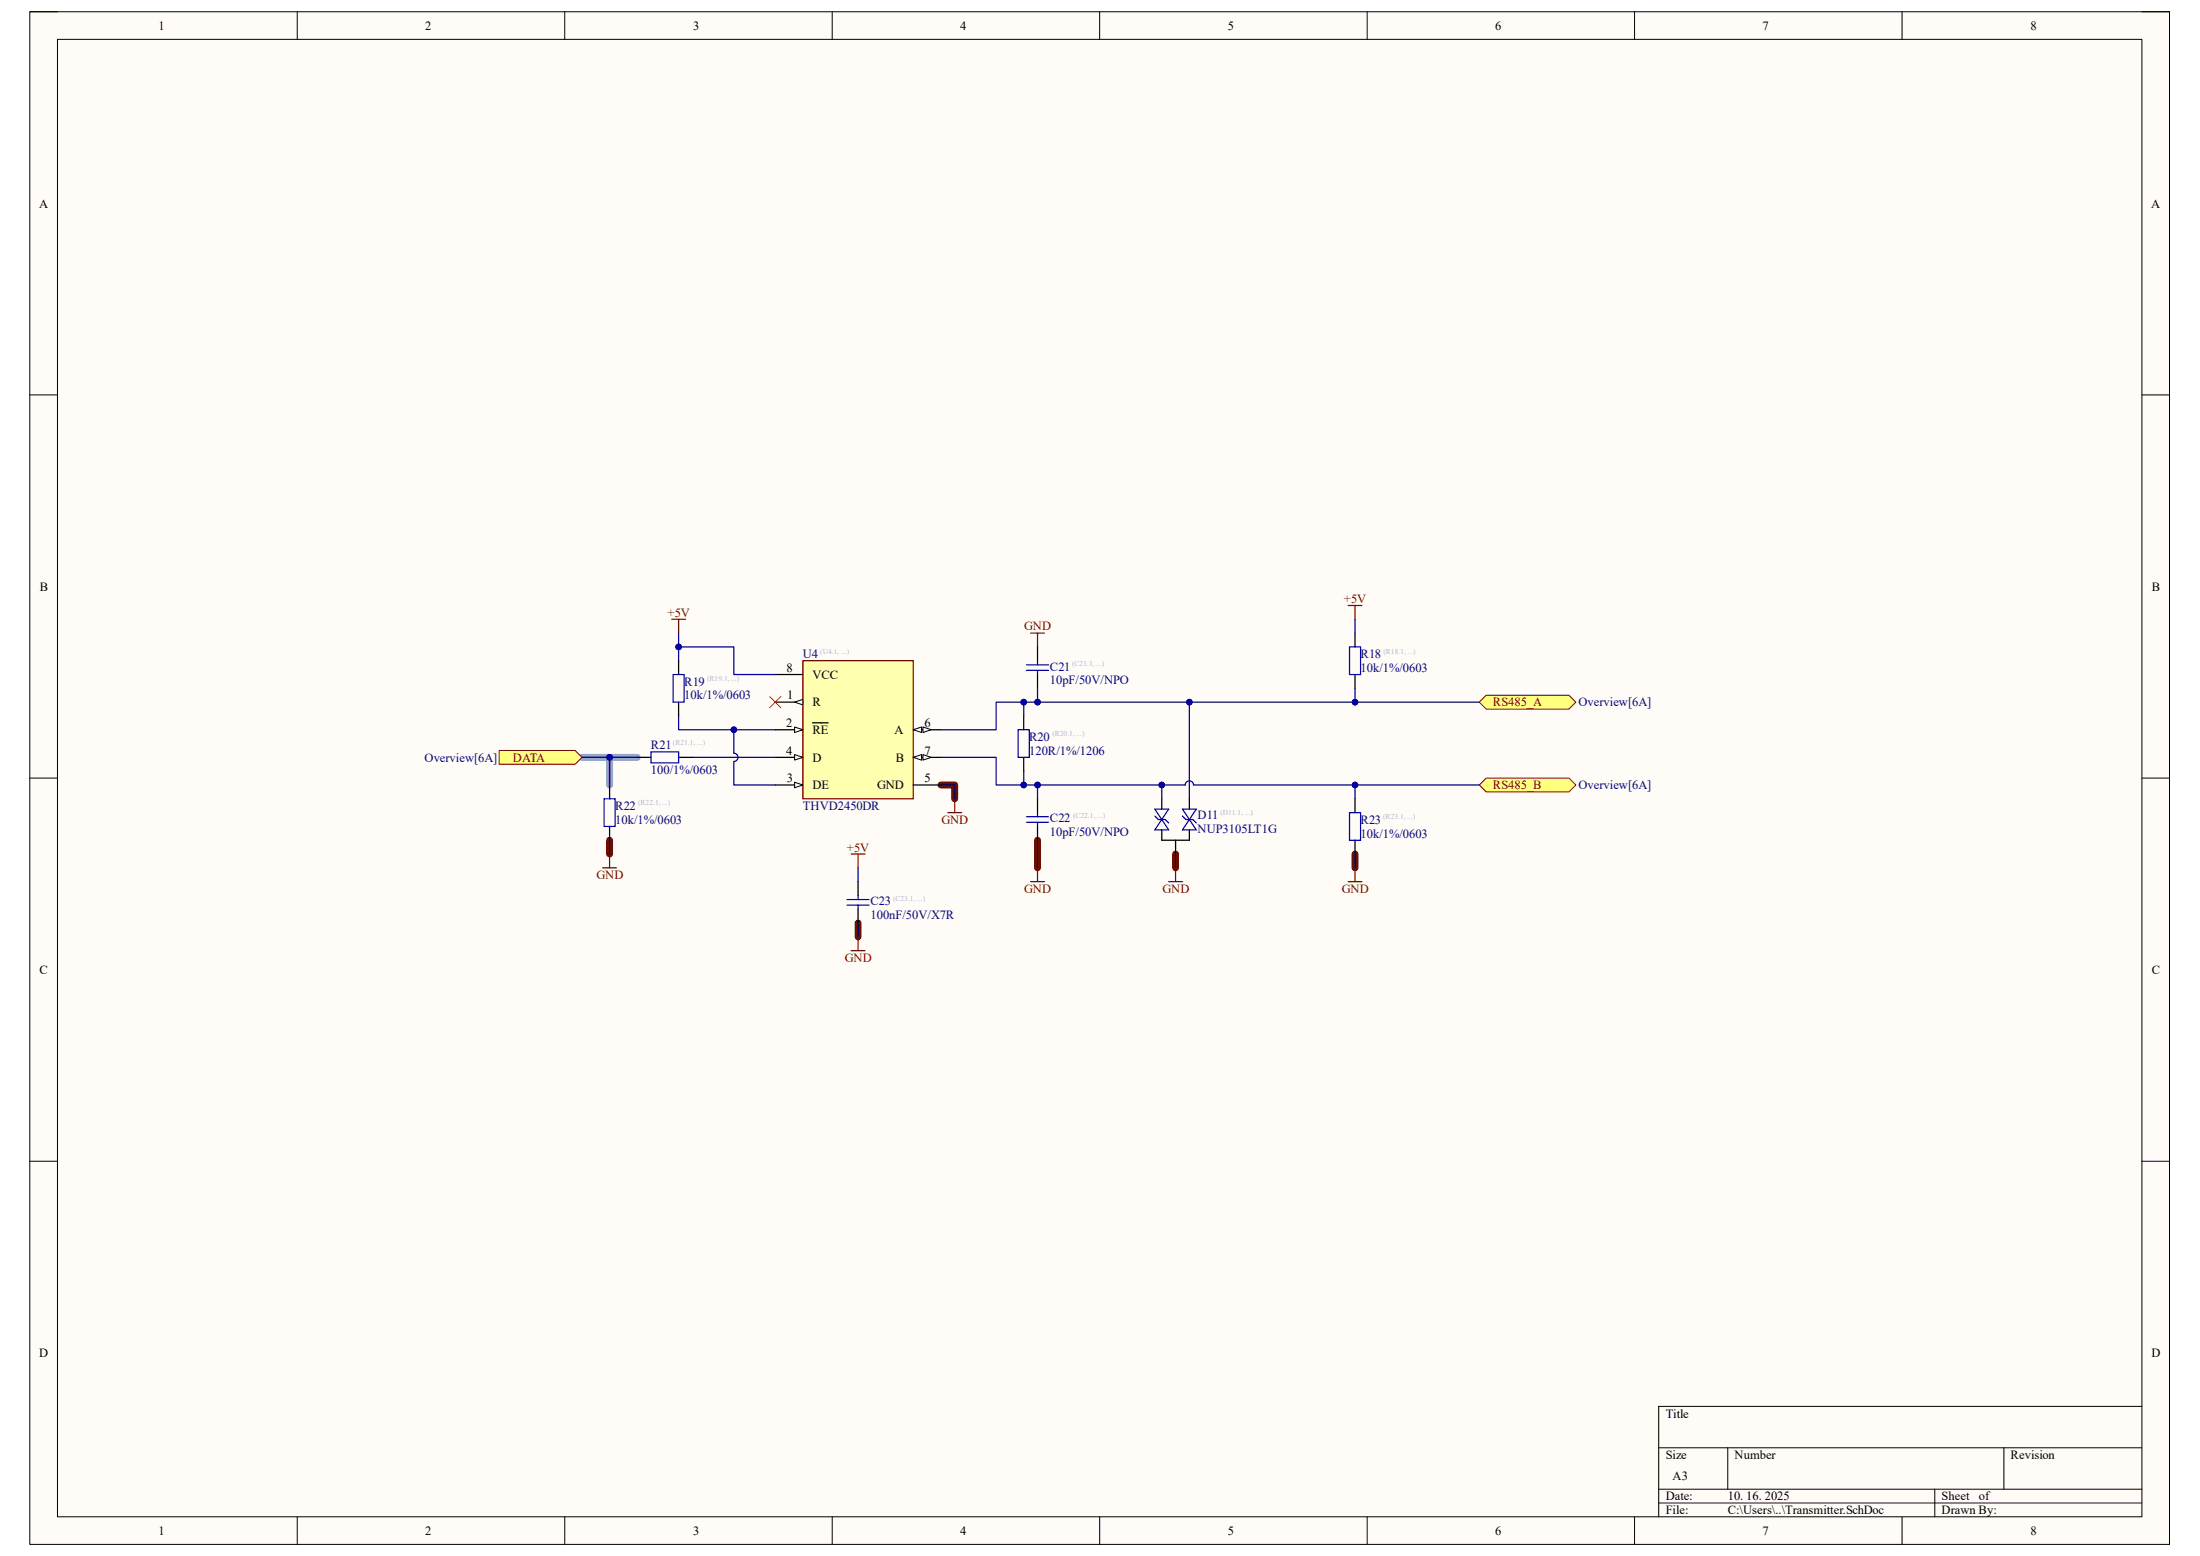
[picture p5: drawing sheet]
<svg xmlns="http://www.w3.org/2000/svg" width="297mm" height="210mm" viewBox="0 0 297 210" stroke-linecap="round" stroke-linejoin="round" font-family="sans-serif">
<path d="M4 1.6h288.9v206.8h-288.9z" fill-rule="evenodd" fill="#fffcf8"/>
<path d="M4 1.6h288.9v206.8h-288.9z" fill="none" stroke="#000" stroke-width=".14"/>
<path d="M7.8 5.3h281.4v199.4h-281.4z" fill-rule="evenodd" fill="#fffcf8"/>
<g fill="none" stroke="#000" stroke-width=".14">
<path d="M4 1.6h3.7M7.8 5.3h281.4v199.4h-281.4zM40.1 1.6v3.7M76.2 1.6v3.7M112.3 1.6v3.7M148.5 1.6v3.7M184.6 1.6v3.7M220.7 1.6v3.7M256.8 1.6v3.7M289.2 1.6h3.7v3.7M4 53.3h3.7M289.2 53.3h3.7"/>
<path d="M4 105h3.8M289.2 105h3.7M4 156.7h3.8M289.2 156.7h3.7M223.9 195.4h65.3M233.3 195.4v5.6M270.5 195.4v5.6M289.2 189.8h-65.3v14.9M40.1 204.7v3.7M76.2 204.7v3.7M112.4 204.7v3.7M148.5 204.7v3.7"/>
<path d="M184.6 204.7v3.7M220.7 204.7v3.7M223.9 201h65.3M223.9 202.9h65.3M256.8 204.7v3.7M261.2 201v3.7M292.9 204.7v3.7"/>
</g>
<path d="M82.3 113.4v1.9M127 105.9h1.9v1.9M140.1 113.4v3.7M158.7 115.3v1.8M182.9 115.3v1.8M115.8 124.6v1.8" fill="none" stroke="#5b0f00" stroke-width=".93"/>
<path d="M78.6 102.2h3.7M86 102.2h-3.7v3.7" fill="none" stroke="#6fa8dc" stroke-width=".93"/>
<path d="M108.4 89.2h14.9v18.6h-14.9z" fill-rule="evenodd" fill="#ffffb0"/>
<path d="M108.4 89.2h14.9v18.6h-14.9z" fill="none" stroke="#800000" stroke-width=".17"/>
<path d="M104.7 98.5h3.7" fill="none" stroke="#000" stroke-width=".17"/>
<path d="M107.3 98.1l1.1 .4-1.1 .4z" fill="#f8fcff"/>
<path d="M107.3 98.1l1.1 .4-1.1 .4z" fill="none" stroke="#000" stroke-width=".14"/>
<path d="M109.7 97.6h2.1M104.7 102.2h3.7" fill="none" stroke="#000" stroke-width=".17"/>
<path d="M107.3 101.8l1.1 .4-1.1 .4z" fill="#f8fcff"/>
<path d="M107.3 101.8l1.1 .4-1.1 .4z" fill="none" stroke="#000" stroke-width=".14"/>
<path d="M104.7 105.9h3.7" fill="none" stroke="#000" stroke-width=".17"/>
<path d="M107.3 105.6l1.1 .3-1.1 .4z" fill="#f8fcff"/>
<path d="M107.3 105.6l1.1 .3-1.1 .4z" fill="none" stroke="#000" stroke-width=".14"/>
<path d="M104.7 94.8h3.7" fill="none" stroke="#000" stroke-width=".17"/>
<path d="M107.3 94.8l1.1-.4v.7z" fill="#f8fcff"/>
<path d="M107.3 94.8l1.1-.4v.7z" fill="none" stroke="#000" stroke-width=".14"/>
<path d="M104.7 91h3.7M123.3 98.5h3.7" fill="none" stroke="#000" stroke-width=".17"/>
<path d="M123.3 98.5l1.1-.4v.8z" fill="#f8fcff"/>
<path d="M123.3 98.5l1.1-.4v.8z" fill="none" stroke="#000" stroke-width=".14"/>
<path d="M124.6 98.1l1.1 .4-1.1 .4z" fill="#f8fcff"/>
<path d="M124.6 98.1l1.1 .4-1.1 .4z" fill="none" stroke="#000" stroke-width=".14"/>
<path d="M123.3 102.2h3.7" fill="none" stroke="#000" stroke-width=".17"/>
<path d="M123.3 102.2l1.1-.4v.8z" fill="#f8fcff"/>
<path d="M123.3 102.2l1.1-.4v.8z" fill="none" stroke="#000" stroke-width=".14"/>
<path d="M124.6 101.8l1.1 .4-1.1 .4z" fill="#f8fcff"/>
<path d="M124.6 101.8l1.1 .4-1.1 .4z" fill="none" stroke="#000" stroke-width=".14"/>
<path d="M138.2 96.6v1.9M115.8 119v1.9M123.3 105.9h3.7M138.2 102.2v1.9M115.8 122.7v1.9" fill="none" stroke="#000" stroke-width=".17"/>
<path d="M90.7 83.6h1.8M91.6 83.6v1.8M114.9 115.3h1.9M115.8 115.3v1.8M128 109.7h1.8M128.9 107.8v1.9M114.9 128.3h1.9M115.8 126.4v1.9" fill="none" stroke="#800000" stroke-width=".17"/>
<path d="M137.5 98.5h1.5v3.7h-1.5zM114.4 121.4h2.9M114.4 122.2h2.9M115.8 120.9v.5M115.8 122.2v.5" fill="none" stroke="#00f" stroke-width=".17"/>
<path d="M199.7 94.8l.9-1h11.2l1 1-1 .9h-11.2z" fill-rule="evenodd" fill="#ffff80"/>
<path d="M199.7 94.8l.9-1h11.2l1 1-1 .9h-11.2z" fill="none" stroke="#800000" stroke-width=".14"/>
<path d="M199.7 105.9l.9-.9h11.2l1 .9-1 1h-11.2z" fill-rule="evenodd" fill="#ffff80"/>
<path d="M199.7 105.9l.9-.9h11.2l1 .9-1 1h-11.2z" fill="none" stroke="#800000" stroke-width=".14"/>
<path d="M139.1 85.4h1.9M140.1 85.4v1.9M81.4 117.1h1.8M82.3 115.3v1.8M139.1 119h1.9M140.1 117.1v1.9M157.8 119h1.8M158.7 117.1v1.9" fill="none" stroke="#800000" stroke-width=".17"/>
<path d="M140.1 87.3v1.9M140.1 91v1.9M82.3 105.9v1.9M82.3 111.5v1.9M140.1 107.8v1.9M140.1 111.5v1.9M156.8 112v1.4h3.8v-1.4M156.8 107.8v1.4M158.7 113.4v1.9M160.6 107.8v1.4" fill="none" stroke="#000" stroke-width=".17"/>
<g fill="none" stroke="#00f" stroke-width=".17">
<path d="M138.6 89.7h3M138.6 90.5h3M140.1 89.2v.5M140.1 90.5v.5M81.5 107.8h1.5v3.7h-1.5zM138.6 110.2h3M138.6 111h3M140.1 109.7v.5M140.1 111v.5M155.9 110.1l.5 .5h.9l.5 .5M155.9 109.2h1.9l-1.9 2.8h1.9zM159.6 110.1l.5 .5h.9l.5 .5"/>
<path d="M159.6 109.2h1.9l-1.9 2.8h1.9z"/>
</g>
<path d="M103.9 94l1.5 1.5M105.4 94l-1.5 1.5" fill="none" stroke="#f00" stroke-width=".14"/>
<path d="M67.4 101.3h10.2l1 .9-1 1h-10.2z" fill-rule="evenodd" fill="#ffff80"/>
<path d="M67.4 101.3h10.2l1 .9-1 1h-10.2z" fill="none" stroke="#800000" stroke-width=".14"/>
<path d="M182.9 85.4v1.9M182.9 91v1.9M182.9 107.8v1.9M182.9 113.4v1.9" fill="none" stroke="#000" stroke-width=".17"/>
<path d="M182.2 87.3h1.5v3.7h-1.5zM182.2 109.7h1.5v3.7h-1.5z" fill="none" stroke="#00f" stroke-width=".17"/>
<path d="M182 81.7h1.9M182.9 81.7v1.9M182 119h1.9M182.9 117.1v1.9" fill="none" stroke="#800000" stroke-width=".17"/>
<path d="M115.8 117.1v1.9M127 105.9h1.9v1.9M138.2 104.1v1.8M115.8 124.6v1.8" fill="none" stroke="#000080" stroke-width=".17"/>
<circle cx="138.2" cy="105.9" r=".37" fill="#000080"/>
<circle cx="138.2" cy="105.9" r=".37" fill="none" stroke="#000080" stroke-width=".14"/>
<path d="M138.2 94.8v1.8" fill="none" stroke="#000080" stroke-width=".17"/>
<circle cx="138.2" cy="94.8" r=".37" fill="#000080"/>
<circle cx="138.2" cy="94.8" r=".37" fill="none" stroke="#000080" stroke-width=".14"/>
<path d="M156.8 105.9v1.9" fill="none" stroke="#000080" stroke-width=".17"/>
<circle cx="156.8" cy="105.9" r=".37" fill="#000080"/>
<circle cx="156.8" cy="105.9" r=".37" fill="none" stroke="#000080" stroke-width=".14"/>
<path d="M160.6 94.8v13" fill="none" stroke="#000080" stroke-width=".17"/>
<circle cx="160.6" cy="94.8" r=".37" fill="#000080"/>
<circle cx="160.6" cy="94.8" r=".37" fill="none" stroke="#000080" stroke-width=".14"/>
<path d="M199.7 94.8h-65.2v3.7h-7.5M82.3 113.4v1.9" fill="none" stroke="#000080" stroke-width=".17"/>
<circle cx="138.2" cy="94.8" r=".37" fill="#000080"/>
<circle cx="138.2" cy="94.8" r=".37" fill="none" stroke="#000080" stroke-width=".14"/>
<circle cx="140.1" cy="94.8" r=".37" fill="#000080"/>
<circle cx="140.1" cy="94.8" r=".37" fill="none" stroke="#000080" stroke-width=".14"/>
<circle cx="160.6" cy="94.8" r=".37" fill="#000080"/>
<circle cx="160.6" cy="94.8" r=".37" fill="none" stroke="#000080" stroke-width=".14"/>
<circle cx="182.9" cy="94.8" r=".37" fill="#000080"/>
<circle cx="182.9" cy="94.8" r=".37" fill="none" stroke="#000080" stroke-width=".14"/>
<path d="M127 102.2h7.5v3.7h25.5a.56 .56 0 0 1 .6-.5 .56 .56 0 0 1 .5 .5h38.6" fill="none" stroke="#000080" stroke-width=".17"/>
<circle cx="138.2" cy="105.9" r=".37" fill="#000080"/>
<circle cx="138.2" cy="105.9" r=".37" fill="none" stroke="#000080" stroke-width=".14"/>
<circle cx="140.1" cy="105.9" r=".37" fill="#000080"/>
<circle cx="140.1" cy="105.9" r=".37" fill="none" stroke="#000080" stroke-width=".14"/>
<circle cx="156.8" cy="105.9" r=".37" fill="#000080"/>
<circle cx="156.8" cy="105.9" r=".37" fill="none" stroke="#000080" stroke-width=".14"/>
<circle cx="182.9" cy="105.9" r=".37" fill="#000080"/>
<circle cx="182.9" cy="105.9" r=".37" fill="none" stroke="#000080" stroke-width=".14"/>
<path d="M140.1 105.9v1.9M158.7 115.3v1.8" fill="none" stroke="#000080" stroke-width=".17"/>
<circle cx="140.1" cy="105.9" r=".37" fill="#000080"/>
<circle cx="140.1" cy="105.9" r=".37" fill="none" stroke="#000080" stroke-width=".14"/>
<path d="M140.1 92.9v1.9" fill="none" stroke="#000080" stroke-width=".17"/>
<circle cx="140.1" cy="94.8" r=".37" fill="#000080"/>
<circle cx="140.1" cy="94.8" r=".37" fill="none" stroke="#000080" stroke-width=".14"/>
<path d="M91.6 96.6v1.9h13.1M93.5 102.2h11.2" fill="none" stroke="#000080" stroke-width=".17"/>
<circle cx="99.1" cy="98.5" r=".37" fill="#000080"/>
<circle cx="99.1" cy="98.5" r=".37" fill="none" stroke="#000080" stroke-width=".14"/>
<path d="M91.6 85.4v1.9h7.5v3.7h5.6" fill="none" stroke="#000080" stroke-width=".17"/>
<circle cx="91.6" cy="87.3" r=".37" fill="#000080"/>
<circle cx="91.6" cy="87.3" r=".37" fill="none" stroke="#000080" stroke-width=".14"/>
<path d="M91.6 87.3v1.9" fill="none" stroke="#000080" stroke-width=".17"/>
<circle cx="91.6" cy="87.3" r=".37" fill="#000080"/>
<circle cx="91.6" cy="87.3" r=".37" fill="none" stroke="#000080" stroke-width=".14"/>
<path d="M78.6 102.2h3.7" fill="none" stroke="#000080" stroke-width=".17"/>
<circle cx="82.3" cy="102.2" r=".37" fill="#000080"/>
<circle cx="82.3" cy="102.2" r=".37" fill="none" stroke="#000080" stroke-width=".14"/>
<path d="M86 102.2h-3.7v3.7" fill="none" stroke="#000080" stroke-width=".17"/>
<circle cx="82.3" cy="102.2" r=".37" fill="#000080"/>
<circle cx="82.3" cy="102.2" r=".37" fill="none" stroke="#000080" stroke-width=".14"/>
<path d="M99.1 98.5v3.2a.56 .56 0 0 1 .5 .5 .56 .56 0 0 1-.5 .6v3.1h5.6" fill="none" stroke="#000080" stroke-width=".17"/>
<circle cx="99.1" cy="98.5" r=".37" fill="#000080"/>
<circle cx="99.1" cy="98.5" r=".37" fill="none" stroke="#000080" stroke-width=".14"/>
<path d="M182.9 83.6v1.8M182.9 92.9v1.9M140.1 113.4v3.7" fill="none" stroke="#000080" stroke-width=".17"/>
<circle cx="182.9" cy="94.8" r=".37" fill="#000080"/>
<circle cx="182.9" cy="94.8" r=".37" fill="none" stroke="#000080" stroke-width=".14"/>
<path d="M182.9 105.9v1.9M182.9 115.3v1.8" fill="none" stroke="#000080" stroke-width=".17"/>
<circle cx="182.9" cy="105.9" r=".37" fill="#000080"/>
<circle cx="182.9" cy="105.9" r=".37" fill="none" stroke="#000080" stroke-width=".14"/>
<path d="M91.6 89.2v1.8M91.6 94.8v1.8M86 102.2h1.9M91.6 102.2h1.9" fill="none" stroke="#000" stroke-width=".17"/>
<path d="M90.9 91h1.5v3.8h-1.5zM87.9 101.5h3.7v1.5h-3.7z" fill="none" stroke="#00f" stroke-width=".17"/>
<g font-size="1.7">
<text x="21.4" y="4">1</text>
<text x="57.4" y="4">2</text>
<text x="93.6" y="4">3</text>
<text x="129.6" y="4">4</text>
<text x="165.8" y="4">5</text>
<text x="201.8" y="4">6</text>
<text x="238" y="4">7</text>
<text x="274.1" y="4">8</text>
<text x="5.3" y="28">A</text>
<text x="290.4" y="28">A</text>
<text x="5.4" y="79.8">B</text>
<text x="290.5" y="79.8">B</text>
<text x="106.2" y="90.7">8</text>
<text x="106.3" y="94.4">1</text>
<text x="109.7" y="95.3">R</text>
<text x="109.7" y="91.6">VCC</text>
<text x="106.1" y="98.1">2</text>
<text x="106.1" y="101.9">4</text>
<text x="109.7" y="99.1">RE</text>
<text x="120.8" y="99.1">A</text>
<text x="124.8" y="98.1">6</text>
<text x="124.8" y="101.9">7</text>
<text x="106.2" y="105.6">3</text>
<text x="109.7" y="102.8">D</text>
<text x="109.7" y="106.5">DE</text>
<text x="118.4" y="106.5">GND</text>
<text x="120.9" y="102.8">B</text>
<text x="124.8" y="105.6">5</text>
<text x="5.3" y="131.4">C</text>
<text x="290.5" y="131.4">C</text>
<text x="5.3" y="183.2">D</text>
<text x="290.4" y="183.2">D</text>
<text x="224.9" y="191.3">Title</text>
<text x="224.9" y="196.9">Size</text>
<text x="234.2" y="196.9">Number</text>
<text x="271.4" y="196.9">Revision</text>
<text x="224.9" y="202.5">Date:</text>
<text x="225.8" y="199.7">A3</text>
<text x="233.3" y="202.5">10. 16. 2025</text>
<text x="262.1" y="202.5">Sheet</text>
<text x="267.2" y="202.5">of</text>
<text x="21.4" y="207.2">1</text>
<text x="57.4" y="207.2">2</text>
<text x="93.6" y="207.2">3</text>
<text x="129.6" y="207.2">4</text>
<text x="165.8" y="207.2">5</text>
<text x="201.8" y="207.2">6</text>
<text x="224.9" y="204.4">File:</text>
<text x="233.3" y="204.4">C:\Users\..\Transmitter.SchDoc</text>
<text x="238" y="207.2">7</text>
<text x="262.1" y="204.4">Drawn By:</text>
<text x="274.1" y="207.2">8</text>
</g>
<g font-size="1.7" fill="#800000">
<text x="90.1" y="83.2">+5V</text>
<text x="181.4" y="81.4">+5V</text>
<text x="138.3" y="85.1">GND</text>
<text x="201.5" y="95.3">RS485_A</text>
<text x="69.3" y="102.8">DATA</text>
<text x="201.5" y="106.5">RS485_B</text>
<text x="127.1" y="111.2">GND</text>
<text x="80.5" y="118.7">GND</text>
<text x="114.3" y="114.9">+5V</text>
<text x="138.3" y="120.5">GND</text>
<text x="156.9" y="120.5">GND</text>
<text x="181.1" y="120.5">GND</text>
<text x="114" y="129.8">GND</text>
</g>
<g font-size="1.7" fill="#000080">
<text x="108.4" y="88.8">U4</text>
<text x="183.7" y="88.8">R18</text>
<text x="92.4" y="92.5">R19</text>
<text x="92.4" y="94.4">10k/1%/0603</text>
<text x="141.7" y="90.5">C21</text>
<text x="141.7" y="92.4">10pF/50V/NPO</text>
<text x="183.7" y="90.7">10k/1%/0603</text>
<text x="213.1" y="95.3">Overview[6A]</text>
<text x="87.9" y="101.1">R21</text>
<text x="138.9" y="100">R20</text>
<text x="138.9" y="101.9">120R/1%/1206</text>
<text x="57.3" y="102.8">Overview[6A]</text>
<text x="87.9" y="104.5">100/1%/0603</text>
<text x="213.1" y="106.5">Overview[6A]</text>
<text x="83.1" y="109.3">R22</text>
<text x="83.1" y="111.2">10k/1%/0603</text>
<text x="108.4" y="109.3">THVD2450DR</text>
<text x="141.7" y="111">C22</text>
<text x="141.7" y="112.9">10pF/50V/NPO</text>
<text x="161.7" y="110.5">D11</text>
<text x="161.7" y="112.4">NUP3105LT1G</text>
<text x="183.7" y="111.2">R23</text>
<text x="183.7" y="113.1">10k/1%/0603</text>
<text x="117.5" y="122.2">C23</text>
<text x="117.5" y="124">100nF/50V/X7R</text>
</g>
<g font-size="1" fill="#b2b0d4">
<text x="110.7" y="88.2">(U4.1, ...)</text>
<text x="144.7" y="89.9">(C21.1, ...)</text>
<text x="186.8" y="88.2">(R18.1, ...)</text>
<text x="95.5" y="91.9">(R19.1, ...)</text>
<text x="90.8" y="100.5">(R21.1, ...)</text>
<text x="142.1" y="99.4">(R20.1, ...)</text>
<text x="86.1" y="108.7">(R22.1, ...)</text>
<text x="144.9" y="110.4">(C22.1, ...)</text>
<text x="164.8" y="109.9">(D11.1, ...)</text>
<text x="186.7" y="110.6">(R23.1, ...)</text>
<text x="120.6" y="121.6">(C23.1, ...)</text>
</g>
</svg>
